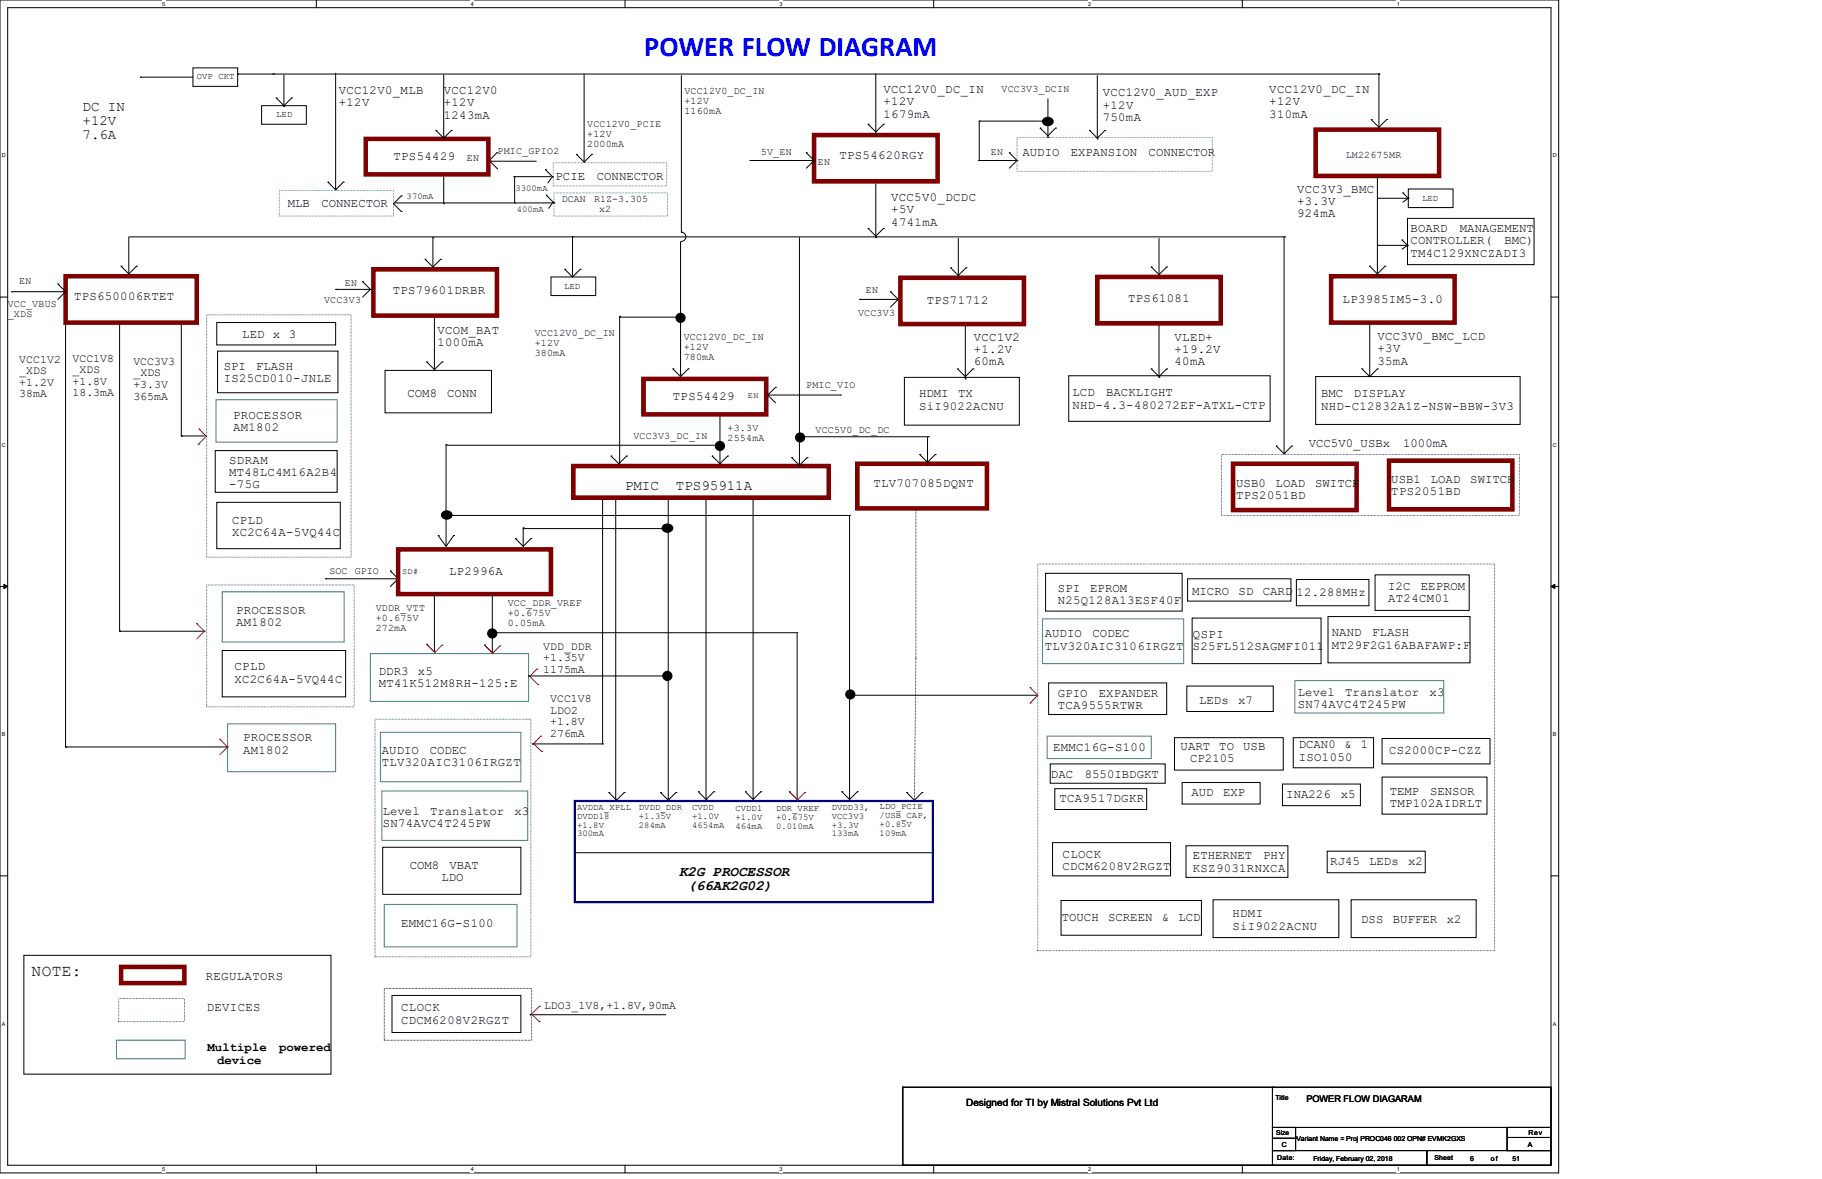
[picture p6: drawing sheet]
<svg xmlns="http://www.w3.org/2000/svg" width="432mm" height="279mm" viewBox="0 0 432 279" stroke-linecap="round" stroke-linejoin="round" font-family="sans-serif">
<path d="M0 0h369.4v278h-369.4zM1.8 1.8h365.8v274.3h-365.8z" fill="none" stroke="#000" stroke-width=".24"/>
<g fill="#fff">
<path d="M38.4 .2h.7v1.5h-.7z"/>
<path d="M38.4 276.3h.7v1.5h-.7z"/>
</g>
<path d="M75 0v1.8M75 276.1v1.9" fill="none" stroke="#000" stroke-width=".24"/>
<g fill="#fff">
<path d="M111.5 .2h.8v1.5h-.8z"/>
<path d="M111.5 276.3h.8v1.5h-.8z"/>
</g>
<path d="M148.1 0v1.8M148.1 276.1v1.9" fill="none" stroke="#000" stroke-width=".24"/>
<g fill="#fff">
<path d="M184.7 .2h.7v1.5h-.7z"/>
<path d="M184.7 276.3h.7v1.5h-.7z"/>
</g>
<path d="M221.3 0v1.8M221.3 276.1v1.9" fill="none" stroke="#000" stroke-width=".24"/>
<g fill="#fff">
<path d="M257.9 .2h.7v1.5h-.7z"/>
<path d="M257.9 276.3h.7v1.5h-.7z"/>
</g>
<path d="M294.4 0v1.8M294.4 276.1v1.9" fill="none" stroke="#000" stroke-width=".24"/>
<g fill="#fff">
<path d="M331 .2h.7v1.5h-.7z"/>
<path d="M331 276.3h.7v1.5h-.7z"/>
<path d="M.5 36.1h.9v1.5h-.9z"/>
<path d="M368 36.1h1v1.5h-1z"/>
<path d="M.5 104.7h.9v1.5h-.9z"/>
<path d="M368 104.7h1v1.5h-1z"/>
</g>
<path d="M0 70.4h1.8M367.6 70.4h1.8" fill="none" stroke="#000" stroke-width=".24"/>
<g fill="#fff">
<path d="M.5 173.3h.8v1.4h-.8z"/>
<path d="M368 173.3h.9v1.4h-.9z"/>
</g>
<path d="M0 139h1.8M.9 138.5l.9 .5-.9 .5zM367.6 139l.9-.5v1zM367.6 139h1.8" fill="none" stroke="#000" stroke-width=".24"/>
<path d="M.9 138.5l.9 .5-.9 .5zM367.6 139l.9-.5v1z" fill="#000"/>
<g fill="#fff">
<path d="M.5 241.9h.8v1.4h-.8z"/>
<path d="M368 241.9h.9v1.4h-.9z"/>
</g>
<g fill="none" stroke="#000" stroke-width=".24">
<path d="M33.3 18.3h.1M33.3 18.3h12.4M45.7 16.1h10.6v4.4h-10.6zM56.3 17.5h.1M56.3 17.5h270.5M67.3 17.7v7.5M79.5 17.4v27.6M105.2 17.7v15M138.4 17.5v20.9M161.5 17.9v37.1M207.6 17.5v14.7M260.1 17.9v15"/>
<path d="M326.8 17.5h.1M326.8 17.5v12.9M62 25h10.6v4.4h-10.6zM65.5 23.2h.1M65.5 23.2l1.8 1.8 1.8-1.8M67.3 25.2h.1M69.1 23.2h.1M103.3 30.9h.1M103.3 30.9l1.9 1.8M105.2 32.7h.1M107 30.9h.1M107 30.9l-1.8 1.8"/>
<path d="M116.1 38.2h.1M116.1 38.2h11M116.1 38.2l1.8 1.8M117.8 36.2h.1M117.8 36.2l-1.9 1.8M136.6 36.6h.1M136.6 36.6l1.8 1.8M138.4 38.4h.1M140.3 36.6h.1M140.3 36.6l-1.9 1.8M177.8 38h.1M177.8 38h15.1"/>
<path d="M191.1 36.2h.1M191.1 36.2l1.8 1.8M192.9 38h.1M192.9 38l-1.8 1.9M205.7 29.4h.1M205.7 29.4l1.9 1.9 1.8-1.9M207.6 32.2h.1M209.4 29.4h.1M231.9 38h.1M231.9 38h9.1M232.1 28.7h.1M232.1 28.7v9.3"/>
<path d="M232.1 28.7h16.2M239.2 36.2h.1M239.2 36.2l1.8 1.8M241 38h.1M241 38l-1.8 1.9M246.5 30.4h.1M246.5 30.4l1.8 1.8 1.9-1.8M247.3 28.2a1.27 1.27 0 0 1 1.4-.4 1.27 1.27 0 0 1 .8 1.3 1.27 1.27 0 0 1-1.4 .7 1.27 1.27 0 0 1-1-1.3zM248.3 32.6h.1M248.3 28.7h.1M248.3 23.4v9.2M250.2 30.4h.1"/>
<path d="M258.2 30.9h.1M258.2 30.9l1.9 1.8 1.8-1.8M260.1 32.9h.1M261.9 30.9h.1M325 28.3h.1M325 28.3l1.8 1.9 1.8-1.9M328.6 28.3h.1M30.5 56.1v9M30.7 56.1h273.8M77.7 43.2h.1M77.7 43.2l1.8 1.8M79.5 45h.1"/>
<path d="M81.4 43.2h.1M81.4 43.2l-1.9 1.8M93.6 48.1h37.7M95.1 46.4h.1M95.1 50.1h.1M95.1 46.4l-1.8 1.9 1.8 1.8M102.6 56.3h.1M102.6 56.3v7.2M105.2 48.3h.1M105.2 41.9v6.4M121.8 41.9h.1M121.8 41.9h8.8"/>
<path d="M122 48.1h.1M122 41.9v6.2M129.3 40.2h.1M129.3 40.2l1.8 1.9M129.5 46.3h.1M129.5 46.3l1.8 1.8M130.9 41.9h.1M130.9 41.9l-1.1 1.4M131.1 47.9h.1M131.1 47.9l-1.1 1.5M131.3 48.1h.1M135.7 56.1h.1"/>
<path d="M135.7 56.1v9.2M161.3 57.2v31.7M161.5 55h.1M161.5 55a1.09 1.09 0 0 1 1.1 1.1 1.09 1.09 0 0 1-1.1 1.1M189.5 56.3v54M205.7 54.1h.1M205.7 54.1l1.9 1.8 1.8-1.8M207.6 56.3h.1M207.6 43.5v12.8M209.4 54.1h.1M227.1 56.5v9.1M274.7 56.5v9.1"/>
<path d="M304.3 56.1v51.4M304.5 56.1h.1M326.4 47h.1M326.4 58.1h.1M326.4 47h7.4M326.4 58.1h7.2M326.4 41.7v23.8M332.3 56.9h.1M332.3 56.9l1.3 1.2M332.5 45.7h.1M332.5 45.7l1.3 1.3M333.6 51.8h30v10.9h-30z"/>
<path d="M333.6 58.1h.1M333.6 58.1l-1.3 1M333.8 44.8h10.6v4.4h-10.6zM333.8 47h.1M333.8 47l-1.3 .9M2.7 69.1h.1M2.7 69.1h12.8M13.7 67.3h.1M13.7 67.3l1.8 1.8M15.5 69.1h.1M15.5 76.4v100.6M15.5 69.1l-1.8 1.9"/>
<path d="M28.3 76.4v73.2M28.7 63.1h.1M28.7 63.1l1.8 1.8 1.9-1.8M30.5 65.1h.1M32.4 63.1h.1M43 76.4v26.9M51.4 76.4h28.1v5.3h-28.1zM79.5 68.6h.1M79.5 68.6h9.2M85.9 66.7h.1M85.9 66.7l1.9 1.9M87.8 68.6h.1"/>
<path d="M87.8 68.6l-1.9 1.8M100.8 61.4h.1M100.8 61.4l1.8 1.9 1.8-1.9M103 75v12.8M104.4 61.4h.1M130.6 65.6h10.6v4.4h-10.6zM133.9 63.8h.1M133.9 63.8l1.8 1.8 1.8-1.8M137.5 63.8h.1M146.9 75h.1M146.9 75v34.9M146.9 75.2h14.6"/>
<path d="M161.5 75.2h.1M203.7 71h.1M203.7 71h9.2M211 69.1h.1M211 69.1l1.9 1.9M212.9 71h.1M212.9 71l-1.9 1.8M225.3 63.5h.1M225.3 63.5l1.8 1.8 1.9-1.8M227.1 65.6h.1M228.8 77v12.8M229 63.5h.1"/>
<path d="M272.8 63.3h.1M272.8 63.3l1.9 1.8 1.8-1.8M274.7 65.6h.1M274.7 76.6v12.8M276.5 63.3h.1M324.6 63.1h.1M324.6 63.1l1.8 1.8 1.9-1.8M324.6 76.4v12.8M326.4 65.5h.1M328.3 63.1h.1M51.6 83.2h28.5v9.9h-28.5zM91.2 87.8h25.3v10h-25.3z"/>
<path d="M101.1 85.8h.1M101.1 85.8l1.9 1.8 1.8-1.8M103 87.8h.1M104.8 85.8h.1M159.5 87.4h.1M159.5 87.4l1.8 1.8 1.8-1.8M161.3 88.9h.1M163.1 87.4h.1M170.6 98.7v11.2M181.9 93.6h.1M181.9 93.6h17.3M181.9 93.6l1.9 1.9"/>
<path d="M183.8 91.8h.1M183.8 91.8l-1.9 1.8M199.2 93.6h.1M214.3 89.4h27.3v11.4h-27.3zM226.9 87.4h.1M226.9 87.4l1.9 1.8 1.8-1.8M228.8 89.8h.1M230.6 87.4h.1M253.3 89h47.7v10.8h-47.7zM272.8 87.4h.1M272.8 87.4l1.9 1.8 1.8-1.8M274.7 89.4h.1"/>
<path d="M276.5 87.4h.1M311.8 89.2h48.5v11.4h-48.5zM322.8 87.4h.1M322.8 87.4l1.8 1.8M324.6 89.2h.1M326.4 87.4h.1M326.4 87.4l-1.8 1.8M43 103.3h.1M43 103.3h5.5M51 106.8h28.9v9.9h-28.9zM51.4 119h29.2v11h-29.2zM105.7 105.3h.1"/>
<path d="M105.7 105.3v24M105.9 105.5h65.1M142.8 118.3v58M144.8 108.1h.1M144.8 108.1l1.9 1.8 1.8-1.8M145.9 118.3v71.2M148.5 108.1h.1M158.4 118.3v71M167.3 118.3v71.2M168.8 108.1h.1M168.8 108.1l1.8 1.8M170.6 109.9h.1"/>
<path d="M171 105.5h.1M172.4 108.1h.1M172.4 108.1l-1.8 1.8M178.5 118.3v71M187.6 108.4h.1M187.6 108.4l1.9 1.9M189.3 103.5h30.7M189.5 110.3h.1M191.3 108.4h.1M191.3 108.4l-1.8 1.9M218 107.7h.1M218 107.7l1.8 1.8 1.8-1.8"/>
<path d="M219.8 110.3h.1M219.8 103.7v6.6M220 103.5h.1M221.6 107.7h.1M302.5 105.7h.1M302.5 105.7l1.8 1.8M304.3 107.5h.1M306.1 105.7h.1M306.1 105.7l-1.8 1.8M77.2 137.2h.1M77.2 137.2h17.2M92.5 135.3h.1"/>
<path d="M92.5 135.3l1.9 1.9M94.4 137.2h.1M94.4 137.2l-1.9 1.8M103.9 126.9h.1M103.9 126.9l1.8 2.6 1.8-2.6M104.8 121.5a1.27 1.27 0 0 1 1.5-.4 1.27 1.27 0 0 1 .8 1.3 1.27 1.27 0 0 1-1.5 .6 1.27 1.27 0 0 1-.9-1.3zM105.9 122.2h95.4M107.5 126.9h.1M122.2 127.6h.1M122.2 127.6l1.8 1.9 1.8-1.9M124 125.3h.1M124 125.1h.1"/>
<path d="M124 125.3h34.9M124 125.1v4.2M125.8 127.6h.1M157.1 124.6a1.27 1.27 0 0 1 1.5-.4 1.27 1.27 0 0 1 .8 1.3 1.27 1.27 0 0 1-1.5 .6 1.27 1.27 0 0 1-.9-1.3zM201.3 122.2h.1M201.3 122.3v67M247.8 135.9h32.4v8.9h-32.4zM281.5 137.2h24.4v5.3h-24.4zM307.2 137.3h17.2v6.3h-17.2zM325.9 136.2h22.3v8.5h-22.3zM28.3 149.6h.1M28.3 149.6h20.2"/>
<path d="M52.7 154.2h29.2v10.9h-29.2zM103 154.5h.1M103 140.6v13.9M116.3 149.9h.1M116.3 149.9h72.8M116.7 154.7h.1M116.7 140.8v13.9M188.9 150.1v39.4M282.5 146.5h30.6v10.8h-30.6zM314.7 146.1h33.7v11h-33.7zM15.5 177h.1M15.5 177h38.4"/>
<path d="M125.3 160.2h.1M125.3 160.2h33.8M126.2 176.3h.1M126.2 176.3h16.6M142.8 176.3h.1M201.5 164.8h.1M201.5 164.8h44.3M248.5 161.8h28v7.5h-28zM278.3 174.8h25.8v7.7h-25.8zM281.3 162.6h20.5v6h-20.5zM306.5 174.8h19v7.1h-19zM327.5 175h25.6v6h-25.6z"/>
<path d="M144.3 187.8h.1M144.3 187.8l1.8 1.8 1.8-1.8M145.9 189.5h.1M147.9 187.8h.1M156.5 187.8h.1M156.5 187.8l1.9 1.8 1.8-1.8M158.4 189.3h.1M160.2 187.8h.1M165.5 187.6h.1M165.5 187.6l1.8 1.9M167.3 189.5h.1M169.2 187.6h.1"/>
<path d="M169.2 187.6l-1.9 1.9M176.7 187.6h.1M176.7 187.6l1.8 1.9 1.8-1.9M178.5 189.3h.1M180.3 187.6h.1M188.9 189.5h.1M199.5 187.6h.1M199.5 187.6l1.8 1.9 1.9-1.9M201.3 189.3h.1M203.2 187.6h.1M214.9 187.8h.1M214.9 187.8l1.8 1.8 1.8-1.8"/>
<path d="M218.5 187.8h.1M248.9 181h27.2v4.6h-27.2zM249.4 199.7h28v7.9h-28zM250 186.9h21.8v4.9h-21.8zM280.2 185.4h18.4v5.1h-18.4zM303.9 185.8h18.5v5.1h-18.5zM327.5 184.1h24.9v8.8h-24.9zM0 207.6h1.8M90.7 200.8h32.7v11.1h-32.7zM136.4 202.1h84.5M220.9 202.1h.1M251.5 213.4h33.2v8.2h-33.2z"/>
<path d="M281.1 200.4h24.1v7.5h-24.1zM287.5 213.2h29.8v9h-29.8zM314.5 201.7h23.3v5.1h-23.3zM320.2 213.2h29.6v9h-29.6zM367.6 207.6h1.8M5.7 226.4h72.7v28.2h-72.7zM92.9 235.9h30.5v8.8h-30.5zM125.6 240.5h.1M125.6 240.5h32.2M214 257.7h.1M214 257.7h87.8M214 257.7v18.4"/>
<path d="M301.6 257.7h66v9.5h-66zM214 276.1h.1M214.1 276.1h.1M214.1 276.1h87.8M301.6 267.2h5.4v5.5h-5.4zM301.6 272.7h36.5v3.4h-36.5zM301.6 269.7h5.4M307 269.7h.1M338.1 272.7h29.5v3.4h-29.5zM357.2 267.2h10.4v5.5h-10.4zM357.3 269.6h.1M357.3 269.6h10.3"/>
<circle cx="161.3" cy="75.3" r="1.09"/>
<circle cx="170.6" cy="105.7" r="1.09"/>
<circle cx="189.6" cy="103.7" r="1.09"/>
<circle cx="116.7" cy="150.1" r="1.09"/>
<circle cx="158.2" cy="160.2" r="1.09"/>
<circle cx="201.5" cy="164.6" r="1.09"/>
</g>
<path d="M131.1 38.6h26.9v5.5h-26.9zM241 32.6h46.3v8h-46.3zM66.2 45.2h27.1v6h-27.1zM131.3 45.7h26.9v5.5h-26.9z" fill="none" stroke="#408080" stroke-width=".24" stroke-dasharray="0 .3"/>
<g fill="none" stroke="#800000" stroke-width="1.1">
<path d="M86.7 32.9h29.1v8.4h-29.1zM192.9 32h29.3v11h-29.3zM311.8 30.7h29.3v11h-29.3zM15.5 65.5h31.1v10.9h-31.1zM88.5 63.8h29.3v11h-29.3zM213.4 65.8h29.3v11h-29.3zM260.1 65.6h29.2v11h-29.2zM315.5 65.5h29.2v10.9h-29.2zM152.5 89.8h29.1v8.4h-29.1zM135.9 110.4h60.5v7.5h-60.5zM203.2 109.9h30.7v10.6h-30.7zM292.2 109.9h29.3v11h-29.3z"/>
<path d="M329.2 109.2h29.2v11.5h-29.2zM94.4 130.2h36.2v10.6h-36.2zM28.7 229.2h15v3.8h-15z"/>
</g>
<g fill="#000">
<path d="M247.3 28.2a1.27 1.27 0 0 1 1.4-.4 1.27 1.27 0 0 1 .8 1.3 1.27 1.27 0 0 1-1.4 .7 1.27 1.27 0 0 1-1-1.3z" fill-rule="evenodd"/>
<path d="M104.8 121.5a1.27 1.27 0 0 1 1.5-.4 1.27 1.27 0 0 1 .8 1.3 1.27 1.27 0 0 1-1.5 .6 1.27 1.27 0 0 1-.9-1.3z" fill-rule="evenodd"/>
<path d="M157.1 124.6a1.27 1.27 0 0 1 1.5-.4 1.27 1.27 0 0 1 .8 1.3 1.27 1.27 0 0 1-1.5 .6 1.27 1.27 0 0 1-.9-1.3z" fill-rule="evenodd"/>
<circle cx="161.3" cy="75.3" r="1.09"/>
<circle cx="170.6" cy="105.7" r="1.09"/>
<circle cx="189.6" cy="103.7" r="1.09"/>
<circle cx="116.7" cy="150.1" r="1.09"/>
<circle cx="158.2" cy="160.2" r="1.09"/>
<circle cx="201.5" cy="164.6" r="1.09"/>
</g>
<path d="M51.2 94.7h28.7v10.1h-28.7zM52.7 140.3h28.9v11.8h-28.9zM87.8 154.9h37.5v11.3h-37.5zM247.1 146.7h33.4v10.6h-33.4zM53.9 171.5h25.6v11.4h-25.6zM90.1 173.5h33.3v11.8h-33.3zM248.2 174.5h24.6v5.3h-24.6zM306.9 161.3h35.3v7.7h-35.3zM90.5 187.5h34.6v11.7h-34.6zM91.1 214.3h31.4v10.1h-31.4zM27.6 246.5h16.3v4.4h-16.3z" fill="none" stroke="#408080" stroke-width=".24"/>
<path d="M217.1 121.1v34.9M217.1 156h.1M217.1 156l-.4 33.8M216.7 189.8h.1M91.1 234.3h34.9v12.2h-34.9z" fill="none" stroke="#000" stroke-width=".24" stroke-dasharray="0 .3"/>
<path d="M49 74.6h34.2v57.4h-34.2zM289.5 107.7h70.6v14.5h-70.6zM49 138.6h34.9v28.9h-34.9zM246 133.7h108.2v91.6h-108.2zM88.9 170.4h36.9v56.4h-36.9zM28.2 236.6h15.5v5.5h-15.5z" fill="none" stroke="#00f" stroke-width=".24" stroke-dasharray="0 .3"/>
<path d="M136.2 189.8h84.9v24h-84.9z" fill="none" stroke="#000080" stroke-width=".53"/>
<g fill="none" stroke="#800040" stroke-width=".24">
<path d="M47 105.3h.1M47.2 101.7h.1M47.2 101.7l1.8 1.8M48.8 103.5l-1.8 1.8M46.6 147.8h.1M46.6 147.8l1.9 1.8M48.5 149.6h.1M48.5 149.6l-1.9 1.8M101.1 152.7h.1M101.1 152.7l1.9 1.8M104.8 152.9h.1M104.8 152.9l-1.8 1.8"/>
<path d="M114.9 152.9h.1M114.9 152.9l1.8 1.8M118.5 153.1h.1M118.5 153.1l-1.8 1.8M127.3 158.5h.1M127.3 158.5l-1.8 1.9M52.1 175.2h.1M52.1 175.2l1.8 1.8M53.9 177h.1M53.9 177l-1.8 1.9M125.6 160.4l1.9 1.8M126.5 176.3l1.9 1.8"/>
<path d="M127.5 162.2h.1M128.2 174.5h.1M128.2 174.5l-1.8 1.8M128.4 178.1h.1M244.1 166.6h.1M244.1 162.9h.1M244.1 162.9l1.9 1.9-1.9 1.8M187.1 187.6h.1M187.1 187.6l1.8 1.9M190.7 187.8h.1M190.7 187.8l-1.8 1.8M127.8 238.5h.1"/>
<path d="M127.8 238.5l-1.8 1.8 1.8 1.8M127.8 242.1h.1"/>
</g>
<text font-size="6.8" fill="#00f" x="152.7" y="13.4">POWER FLOW DIAGRAM</text>
<text font-size="3.8" x="7.5" y="231.3">NOTE:</text>
<g font-size="3.4">
<text x="19.6" y="26.3">DC IN</text>
<text x="19.6" y="29.6">+12V</text>
<text x="19.6" y="33">7.6A</text>
<text x="148.1" y="116.1">PMIC</text>
<text x="160.2" y="116.1">TPS95911A</text>
<text x="160.9" y="207.6">K2G PROCESSOR</text>
<text x="162.9" y="211">(66AK2G02)</text>
</g>
<g font-size="2.9">
<text x="80.3" y="22.2">VCC12V0_MLB</text>
<text x="105.2" y="22.2">VCC12V0</text>
<text x="209.4" y="22.1">VCC12V0_DC_IN</text>
<text x="261.3" y="22.8">VCC12V0_AUD_EXP</text>
<text x="300.8" y="22.1">VCC12V0_DC_IN</text>
<text x="80.3" y="25.2">+12V</text>
<text x="105.2" y="25.2">+12V</text>
<text x="105.2" y="28.1">1243mA</text>
<text x="209.4" y="25">+12V</text>
<text x="209.4" y="27.9">1679mA</text>
<text x="261.3" y="25.7">+12V</text>
<text x="261.3" y="28.6">750mA</text>
<text x="300.8" y="25">+12V</text>
<text x="300.8" y="27.9">310mA</text>
<text x="93.3" y="37.8">TPS54429</text>
<text x="199" y="37.6">TPS54620RGY</text>
<text x="242.3" y="37.1">AUDIO</text>
<text x="253.7" y="37.1">EXPANSION</text>
<text x="272.2" y="37.1">CONNECTOR</text>
<text x="131.7" y="42.5">PCIE</text>
<text x="141.4" y="42.5">CONNECTOR</text>
<text x="211.2" y="47.7">VCC5V0_DCDC</text>
<text x="307.4" y="45.7">VCC3V3_BMC</text>
<text x="68.2" y="49">MLB</text>
<text x="76.2" y="49">CONNECTOR</text>
<text x="211.2" y="50.6">+5V</text>
<text x="211.2" y="53.5">4741mA</text>
<text x="307.4" y="48.6">+3.3V</text>
<text x="307.4" y="51.5">924mA</text>
<text x="334.3" y="55">BOARD</text>
<text x="334.3" y="57.9">CONTROLLER(</text>
<text x="346" y="55">MANAGEMENT</text>
<text x="356.5" y="57.9">BMC)</text>
<text x="334.3" y="60.8">TM4C129XNCZADI3</text>
<text x="17.5" y="71.1">TPS650006RTET</text>
<text x="93.1" y="69.6">TPS79601DRBR</text>
<text x="219.6" y="72">TPS71712</text>
<text x="267.4" y="71.6">TPS61081</text>
<text x="318.2" y="71.8">LP3985IM5-3.0</text>
<text x="57.4" y="80.1">LED x 3</text>
<text x="103.7" y="79.1">VCOM_BAT</text>
<text x="103.7" y="82">1000mA</text>
<text x="230.8" y="80.8">VCC1V2</text>
<text x="230.8" y="83.7">+1.2V</text>
<text x="278.3" y="80.8">VLED+</text>
<text x="278.3" y="83.7">+19.2V</text>
<text x="326.4" y="80.6">VCC3V0_BMC_LCD</text>
<text x="326.4" y="83.5">+3V</text>
<text x="53" y="87.7">SPI</text>
<text x="60.7" y="87.7">FLASH</text>
<text x="230.8" y="86.6">60mA</text>
<text x="278.3" y="86.6">40mA</text>
<text x="326.4" y="86.4">35mA</text>
<text x="53" y="90.6">IS25CD010-JNLE</text>
<text x="96.6" y="94.1">COM8</text>
<text x="106" y="94.1">CONN</text>
<text x="159.5" y="94.8">TPS54429</text>
<text x="217.8" y="94.1">HDMI</text>
<text x="227.1" y="94.1">TX</text>
<text x="254.2" y="93.9">LCD</text>
<text x="262.1" y="93.9">BACKLIGHT</text>
<text x="313.1" y="94.1">BMC</text>
<text x="320.9" y="94.1">DISPLAY</text>
<text x="55.2" y="99.3">PROCESSOR</text>
<text x="217.8" y="97">SiI9022ACNU</text>
<text x="254.2" y="96.9">NHD-4.3-480272EF-ATXL-CTP</text>
<text x="313.1" y="97">NHD-C12832A1Z-NSW-BBW-3V3</text>
<text x="55.2" y="102.2">AM1802</text>
<text x="310.2" y="106">VCC5V0_USBx</text>
<text x="332.5" y="106">1000mA</text>
<text x="54.3" y="109.9">SDRAM</text>
<text x="54.3" y="112.8">MT48LC4M16A2B4</text>
<text x="54.3" y="115.7">-75G</text>
<text x="207" y="115.5">TLV707085DQNT</text>
<text x="293" y="115.3">USB0</text>
<text x="293" y="118.3">TPS2051BD</text>
<text x="302.3" y="115.3">LOAD</text>
<text x="311.7" y="115.3">SWITCH</text>
<text x="329.7" y="114.4">USB1</text>
<text x="329.7" y="117.3">TPS2051BD</text>
<text x="339.1" y="114.4">LOAD</text>
<text x="348.4" y="114.4">SWITCH</text>
<text x="55" y="124.1">CPLD</text>
<text x="55" y="127">XC2C64A-5VQ44C</text>
<text x="106.4" y="136.4">LP2996A</text>
<text x="250.7" y="140.2">SPI</text>
<text x="250.7" y="143.1">N25Q128A13ESF40F</text>
<text x="258.4" y="140.2">EPROM</text>
<text x="282.5" y="141.1">MICRO</text>
<text x="293.5" y="141.1">SD</text>
<text x="299.3" y="141.1">CARD</text>
<text x="307.2" y="141.3">12.288MHz</text>
<text x="329" y="139.8">I2C</text>
<text x="329" y="142.8">AT24CM01</text>
<text x="336.7" y="139.8">EEPROM</text>
<text x="55.9" y="145.5">PROCESSOR</text>
<text x="55.9" y="148.4">AM1802</text>
<text x="247.6" y="151">AUDIO</text>
<text x="247.6" y="153.9">TLV320AIC3106IRGZT</text>
<text x="258.9" y="151">CODEC</text>
<text x="282.7" y="151.2">QSPI</text>
<text x="282.7" y="154.1">S25FL512SAGMFI011</text>
<text x="315.6" y="150.8">NAND</text>
<text x="315.6" y="153.7">MT29F2G16ABAFAWP:F</text>
<text x="325.2" y="150.8">FLASH</text>
<text x="55.6" y="158.9">CPLD</text>
<text x="55.6" y="161.8">XC2C64A-5VQ44C</text>
<text x="89.8" y="160">DDR3</text>
<text x="99.1" y="160">x5</text>
<text x="89.8" y="162.9">MT41K512M8RH-125:E</text>
<text x="250.7" y="165.1">GPIO</text>
<text x="250.7" y="168">TCA9555RTWR</text>
<text x="260.4" y="165.1">EXPANDER</text>
<text x="284.2" y="166.7">LEDs</text>
<text x="293.5" y="166.7">x7</text>
<text x="307.6" y="164.9">Level</text>
<text x="307.6" y="167.8">SN74AVC4T245PW</text>
<text x="318.8" y="164.9">Translator</text>
<text x="338.8" y="164.9">x3</text>
<text x="57.6" y="175.7">PROCESSOR</text>
<text x="57.6" y="178.6">AM1802</text>
<text x="90.5" y="178.6">AUDIO</text>
<text x="101.8" y="178.6">CODEC</text>
<text x="249.6" y="178.1">EMMC16G-S100</text>
<text x="279.8" y="177.7">UART</text>
<text x="289" y="177.7">TO</text>
<text x="294.6" y="177.7">USB</text>
<text x="307.8" y="177.3">DCAN0</text>
<text x="318.6" y="177.3">&amp;</text>
<text x="322.5" y="177.3">1</text>
<text x="329.2" y="178.8">CS2000CP-CZZ</text>
<text x="90.5" y="181.5">TLV320AIC3106IRGZT</text>
<text x="249.1" y="184.3">DAC</text>
<text x="257.1" y="184.3">8550IBDGKT</text>
<text x="282" y="180.6">CP2105</text>
<text x="307.8" y="180.3">ISO1050</text>
<text x="251.1" y="189.9">TCA9517DGKR</text>
<text x="282.4" y="188.7">AUD</text>
<text x="289.9" y="188.7">EXP</text>
<text x="304.8" y="189">INA226</text>
<text x="317.8" y="189">x5</text>
<text x="329.4" y="188.3">TEMP</text>
<text x="329.4" y="191.2">TMP102AIDRLT</text>
<text x="338.9" y="188.3">SENSOR</text>
<text x="90.7" y="193.1">Level</text>
<text x="90.7" y="196">SN74AVC4T245PW</text>
<text x="101.9" y="193.1">Translator</text>
<text x="121.9" y="193.1">x3</text>
<text x="251.8" y="203.3">CLOCK</text>
<text x="282.7" y="203.7">ETHERNET</text>
<text x="299.4" y="203.7">PHY</text>
<text x="97.1" y="205.9">COM8</text>
<text x="104.6" y="208.8">LDO</text>
<text x="106.5" y="205.9">VBAT</text>
<text x="251.8" y="206.2">CDCM6208V2RGZT</text>
<text x="282.7" y="206.6">KSZ9031RNXCA</text>
<text x="315.3" y="205">RJ45</text>
<text x="324.5" y="205">LEDs</text>
<text x="333.7" y="205">x2</text>
<text x="95.1" y="219.8">EMMC16G-S100</text>
<text x="251.6" y="218.3">TOUCH</text>
<text x="262.6" y="218.3">SCREEN</text>
<text x="275.3" y="218.3">&amp;</text>
<text x="279.3" y="218.3">LCD</text>
<text x="292.1" y="217.4">HDMI</text>
<text x="292.1" y="220.3">SiI9022ACNU</text>
<text x="322.6" y="218.8">DSS</text>
<text x="330.1" y="218.8">BUFFER</text>
<text x="342.9" y="218.8">x2</text>
<text x="48.8" y="232.2">REGULATORS</text>
<text x="49" y="239.5">DEVICES</text>
<text x="95.1" y="239.7">CLOCK</text>
<text x="95.1" y="242.6">CDCM6208V2RGZT</text>
<text x="49.2" y="249.2">Multiple</text>
<text x="66.1" y="249.2">powered</text>
<text x="51.4" y="252.1">device</text>
</g>
<g font-size="2.7">
<text x="4.6" y="85.9">VCC1V2</text>
<text x="4.6" y="88.7">_XDS</text>
<text x="17.2" y="85.7">VCC1V8</text>
<text x="17.2" y="88.5">_XDS</text>
<text x="31.6" y="86.5">VCC3V3</text>
<text x="31.6" y="89.2">_XDS</text>
<text x="4.6" y="91.4">+1.2V</text>
<text x="4.6" y="94.1">38mA</text>
<text x="17.2" y="91.2">+1.8V</text>
<text x="17.2" y="93.9">18.3mA</text>
<text x="31.6" y="91.9">+3.3V</text>
<text x="31.6" y="94.7">365mA</text>
<text x="128.7" y="154">VDD_DDR</text>
<text x="128.7" y="156.7">+1.35V</text>
<text x="128.7" y="159.4">1175mA</text>
<text x="130.4" y="166.4">VCC1V8</text>
<text x="130.4" y="169.1">LDO2</text>
<text x="130.4" y="171.9">+1.8V</text>
<text x="130.4" y="174.6">276mA</text>
<text x="128.9" y="239.2">LDO3_1V8,+1.8V,90mA</text>
</g>
<g font-size="2.4">
<text x="162.2" y="22.3">VCC12V0_DC_IN</text>
<text x="237.4" y="21.8">VCC3V3_DCIN</text>
<text x="162.2" y="24.7">+12V</text>
<text x="162.2" y="27.1">1160mA</text>
<text x="139.2" y="30">VCC12V0_PCIE</text>
<text x="139.2" y="32.4">+12V</text>
<text x="139.2" y="34.8">2000mA</text>
<text x="110.6" y="38.2">EN</text>
<text x="117.9" y="36.4">PMIC_GPIO2</text>
<text x="180.3" y="36.8">5V_EN</text>
<text x="193.8" y="39">EN</text>
<text x="234.8" y="36.8">EN</text>
<text x="318.9" y="37.3">LM22675MR</text>
<text x="133.1" y="47.9">DCAN</text>
<text x="140.8" y="47.9">R1Z-3.305</text>
<text x="142" y="50.3">x2</text>
<text x="4.6" y="67.3">EN</text>
<text x="76.8" y="71.9">VCC3V3</text>
<text x="81.7" y="67.7">EN</text>
<text x="205.2" y="69.3">EN</text>
<text x="1.8" y="72.8">VCC_VBUS</text>
<text x="1.8" y="75.2">_XDS</text>
<text x="203.3" y="74.8">VCC3V3</text>
<text x="126.7" y="79.6">VCC12V0_DC_IN</text>
<text x="126.7" y="82">+12V</text>
<text x="162" y="80.5">VCC12V0_DC_IN</text>
<text x="162" y="82.9">+12V</text>
<text x="126.7" y="84.3">380mA</text>
<text x="162" y="85.2">780mA</text>
<text x="191.1" y="92">PMIC_VIO</text>
<text x="150.1" y="104.1">VCC3V3_DC_IN</text>
<text x="172.4" y="102.3">+3.3V</text>
<text x="172.4" y="104.6">2554mA</text>
<text x="193.3" y="102.6">VCC5V0_DC_DC</text>
<text x="78.1" y="136.1">SOC</text>
<text x="84.1" y="136.1">GPIO</text>
<text x="120.3" y="143.6">VCC_DDR_VREF</text>
<text x="89" y="144.9">VDDR_VTT</text>
<text x="89" y="147.2">+0.675V</text>
<text x="89" y="149.6">272mA</text>
<text x="120.3" y="146">+0.675V</text>
<text x="120.3" y="148.3">0.05mA</text>
<text x="229" y="262.2">Designed for TI by Mistral Solutions Pvt Ltd</text>
</g>
<text font-size="2.2" x="309.6" y="261.1">POWER FLOW DIAGARAM</text>
<g font-size="2.1">
<text x="46.6" y="18.7">OVP CKT</text>
<text x="65.5" y="27.8">LED</text>
<text x="96.4" y="47.2">370mA</text>
<text x="122.2" y="45.2">3300mA</text>
<text x="337" y="47.6">LED</text>
<text x="122.5" y="50.1">400mA</text>
<text x="133.7" y="68.4">LED</text>
<text x="136.8" y="191.9">AVDDA_XPLL</text>
<text x="197.1" y="191.9">DVDD33,</text>
<text x="208.5" y="191.7">LDO_PCIE</text>
<text x="136.8" y="194">DVDD18</text>
<text x="136.8" y="196.1">+1.8V</text>
<text x="151.4" y="192.1">DVDD_DDR</text>
<text x="151.4" y="194.2">+1.35V</text>
<text x="151.4" y="196.3">284mA</text>
<text x="164" y="192.1">CVDD</text>
<text x="164" y="194.2">+1.0V</text>
<text x="164" y="196.3">4654mA</text>
<text x="174.3" y="192.2">CVDD1</text>
<text x="174.3" y="194.4">+1.0V</text>
<text x="174.3" y="196.5">464mA</text>
<text x="184" y="192.2">DDR_VREF</text>
<text x="184" y="194.4">+0.675V</text>
<text x="184" y="196.5">0.010mA</text>
<text x="197.1" y="194">VCC3V3</text>
<text x="197.1" y="196.1">+3.3V</text>
<text x="208.5" y="193.8">/USB_CAP,</text>
<text x="208.5" y="195.9">+0.85V</text>
<text x="136.8" y="198.2">300mA</text>
<text x="197.1" y="198.2">133mA</text>
<text x="208.5" y="198.1">109mA</text>
</g>
<g font-size="2">
<text x="177.2" y="94.3">EN</text>
<text x="95.3" y="136">SD#</text>
</g>
<g font-size="1.6">
<text x="302.3" y="260.6">Title</text>
<text x="302.5" y="269">Size</text>
<text x="362.3" y="269">Rev</text>
<text x="302.7" y="274.9">Date:</text>
<text x="303.8" y="271.8">C</text>
<text x="307.2" y="270.3">Variant Name = Proj PROC046 002 OPN# EVMK2GXS</text>
<text x="311.3" y="275.1">Friday, February 02, 2018</text>
<text x="340" y="274.9">Sheet</text>
<text x="348.4" y="275.1">6</text>
<text x="353.3" y="275.1">of</text>
<text x="358.4" y="275.1">51</text>
<text x="362.1" y="271.8">A</text>
</g>
<g font-size="1.3">
<text x="38.4" y="1.4">5</text>
<text x="111.5" y="1.4">4</text>
<text x="184.7" y="1.4">3</text>
<text x="257.9" y="1.4">2</text>
<text x="331" y="1.4">1</text>
<text x=".5" y="37.3">D</text>
<text x="368" y="37.3">D</text>
<text x=".5" y="105.9">C</text>
<text x="368" y="105.9">C</text>
<text x=".5" y="174.5">B</text>
<text x="368" y="174.5">B</text>
<text x=".5" y="243">A</text>
<text x="368" y="243">A</text>
<text x="38.4" y="277.5">5</text>
<text x="111.5" y="277.5">4</text>
<text x="184.7" y="277.5">3</text>
<text x="257.9" y="277.5">2</text>
<text x="331" y="277.5">1</text>
</g>
</svg>
